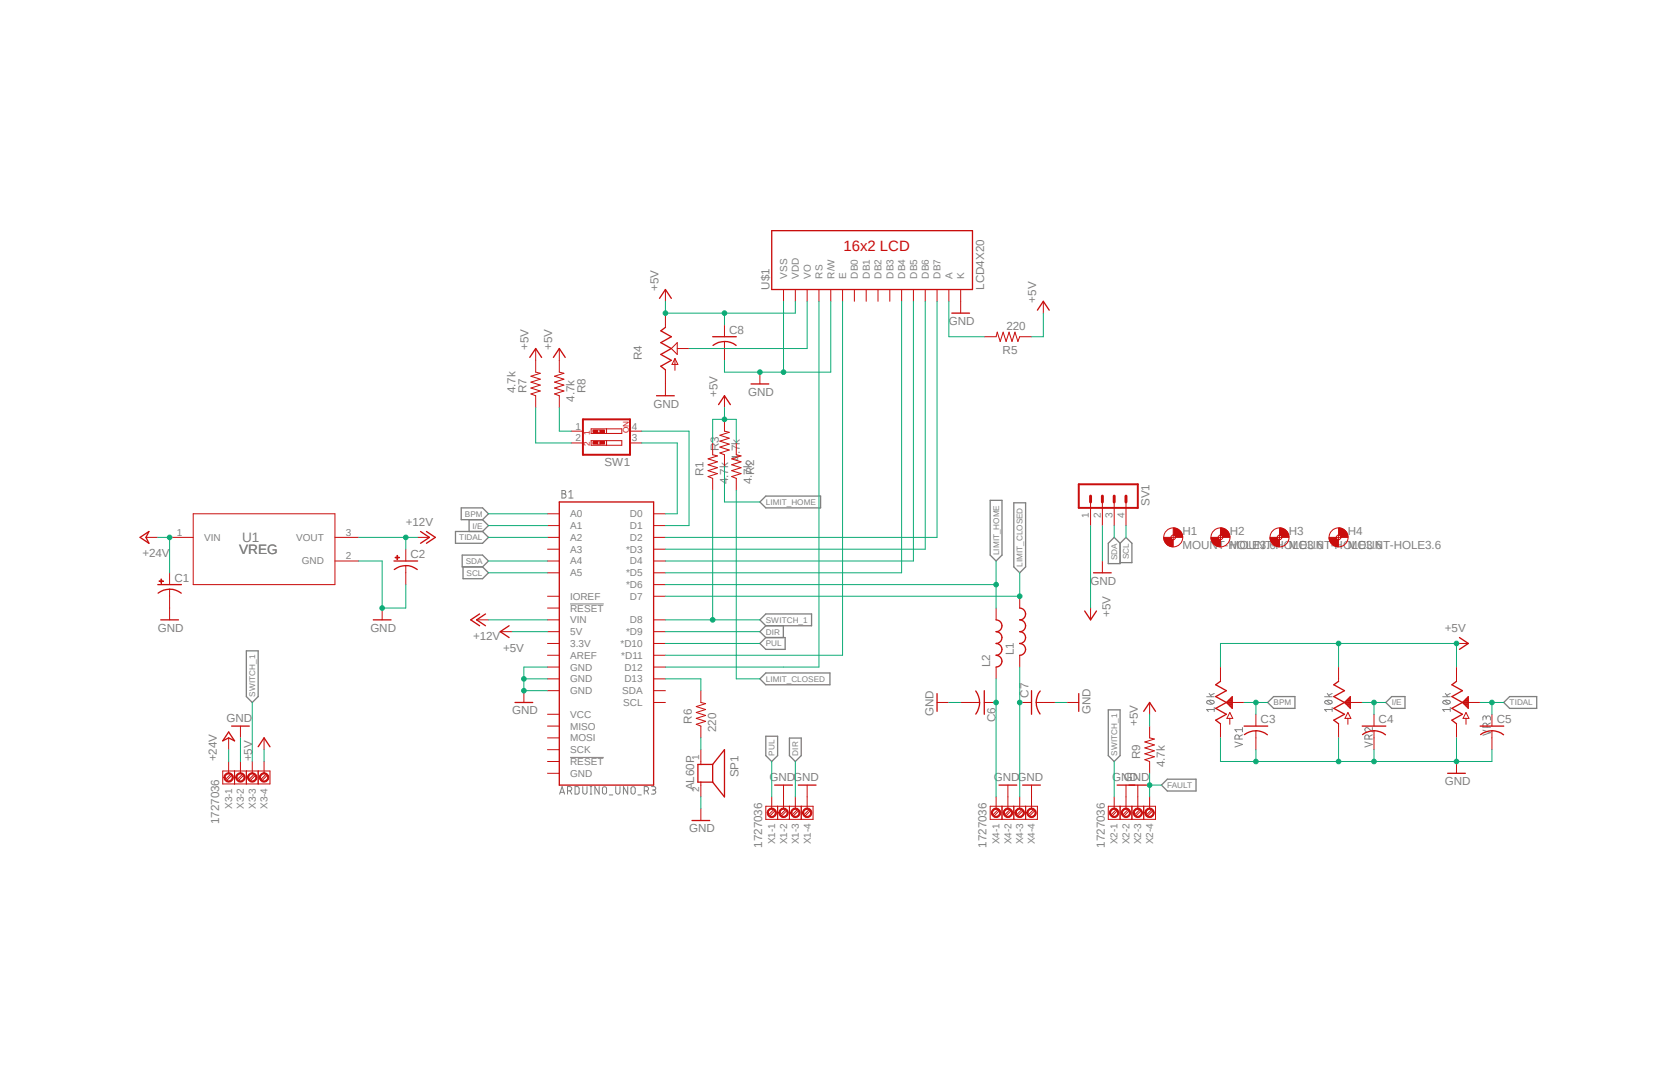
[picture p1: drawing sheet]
<svg xmlns="http://www.w3.org/2000/svg" width="432mm" height="279mm" viewBox="0 0 432 279" stroke-linecap="round" stroke-linejoin="round" font-family="sans-serif">
<path d="M34.8 59.4l362.2 160.6M397 59.4l-362.2 160.6" fill="none" stroke="#fff" stroke-width=".26"/>
<g fill="none" stroke="#808080" stroke-width=".26">
<path d="M145 126.7h.6a.42 .42 0 0 1 .4 .4 .42 .42 0 0 1-.4 .4 .55 .55 0 0 1 .5 .6 .55 .55 0 0 1-.5 .5h-.6zM145 127.5h.6M146.8 128.6h1.1M146.8 127.1l.6-.4v1.9M147.2 156h8.6M311.4 179.9h2M312.1 179.1l.6 .8M313.4 179.1l-.9 .4M341.9 179.9h1.9M342.6 179.1l.6 .8M343.8 179.1l-.9 .4M372.4 179.9h1.9"/>
<path d="M373 179.1l.7 .8M374.3 179.1l-.9 .4M147.2 195.6h8.6M311.5 181.1l.9-.3a.67 .67 0 0 1 .9 .8l-.9 .3a.72 .72 0 0 1-.9-.8zM311.9 180.9l1 .9M313.4 183.2h-2l.5 .5M313.4 182.7v1M318.7 191.6l2 .6-2 .7M319.8 190.8v-.5a.55 .55 0 0 0-.5-.5 .55 .55 0 0 0-.6 .5v.5h2M320.7 189.7l-.9 .5M320.7 188.4h-2l.5 .6M320.7 187.9v1.1"/>
<path d="M342 181.1l.9-.3a.68 .68 0 0 1 .9 .8l-.6 .2h-.7l-.5-.2zM342.3 180.9l1.1 .9M343.8 183.2h-1.9l.4 .5M343.8 182.7v1M352.3 191.6l1.9 .6-1.9 .7M353.4 190.8v-.5a.55 .55 0 0 0-.6-.5 .55 .55 0 0 0-.5 .5v.5h1.9M354.2 187.9v1.1l-1.1-1a.54 .54 0 0 0-.8 .2 .54 .54 0 0 0 .4 .8M354.2 189.7l-.8 .5M372.4 181.1l.9-.3a.68 .68 0 0 1 1 .8l-.6 .2h-.7l-.6-.2zM372.8 180.9l1.1 .9M374.3 183.2h-1.9l.4 .5M374.3 182.7v1"/>
<path d="M382.7 188.6l2 .6-2 .7M383.6 185.7v-.4a.43 .43 0 0 0-.4-.5 .43 .43 0 0 0-.5 .5v.6M383.6 185.4a.55 .55 0 0 1 .5-.5 .55 .55 0 0 1 .6 .5v.5M383.8 187.8v-.6a.55 .55 0 0 0-.5-.5 .55 .55 0 0 0-.6 .5v.6h2M384.7 186.7l-.9 .5M144.4 205.1l.7-2 .6 2M144.6 204.6h1M146.5 204.2h.5a.55 .55 0 0 0 .6-.5 .55 .55 0 0 0-.6-.6h-.5v2M147.2 204.2l.4 .9M148.4 203.1l1 .2 .1 1.2a.46 .46 0 0 1-.5 .6h-.6zM150.4 203.1v1.4a.55 .55 0 0 0 .6 .6 .55 .55 0 0 0 .5-.6v-1.4M152.3 203.1h.4"/>
<path d="M152.3 205.1h.4M152.5 203.1v2M154.6 203.1v2l-1.1-2v2M155.7 203.2h.2a.52 .52 0 0 1 .6 .5v1.1a.53 .53 0 0 1-.6 .3 .53 .53 0 0 1-.4-.6v-1.1zM157.3 205.3h.9M158.9 203.1v1.4a.55 .55 0 0 0 .6 .6 .55 .55 0 0 0 .5-.6v-1.4M162 203.1v2l-1.1-2v2M162.9 203.4l.4-.2a.53 .53 0 0 1 .7 .5v.8a.55 .55 0 0 1-.6 .6 .55 .55 0 0 1-.5-.6zM164.6 205.3h.9M166.3 204.2h.5a.55 .55 0 0 0 .6-.5 .55 .55 0 0 0-.6-.6h-.5v2M167 204.2l.4 .9M168.1 203.1h.7l.4 .2v.5l-.8 .2"/>
<path d="M168.7 204h.3a.53 .53 0 0 1 .2 .7 .53 .53 0 0 1-.5 .4h-.6"/>
</g>
<g fill="none" stroke="#808080" stroke-width=".34">
<path d="M117.6 137.2h6.9l1.6 1.6-1.6 1.5h-6.9zM119 131.1h5.5l1.6 1.6-1.6 1.5h-5.5zM121.1 134.2v3M124.5 134.2l1.6 1.5-1.6 1.5M197.7 128.1h14.1v3h-14.1l-1.6-1.5zM255.6 129.2h3v14.1l-1.5 1.6-1.5-1.6zM261.7 129.8h3v16.6l-1.5 1.5-1.5-1.5zM119.3 143.3h5.2l1.6 1.6-1.6 1.5h-5.2zM119.5 146.4v3h5l1.6-1.5-1.6-1.5M197.7 158.5h11.8v3.1h-11.8l-1.6-1.5zM286 140.3l1.6-1.5 1.5 1.5v5.2h-3.1zM289.1 140.3l1.5-1.5 1.5 1.5v5h-3"/>
<path d="M63.6 168.1h3v11.8l-1.5 1.5-1.5-1.5zM197.7 161.6l-1.6 1.5 1.6 1.5M197.7 164.6h4.9v3.1h-4.9l-1.6-1.5zM197.7 173.8h16.5v3h-16.5l-1.6-1.5zM202.2 161.6v3M197.7 190.1h3v5l-1.5 1.5-1.5-1.5zM203.8 190.6h3v4.5l-1.5 1.5-1.5-1.5zM286 183.3h3.1v11.8l-1.5 1.5-1.6-1.5zM327.2 181.4l1.5-1.5h5.5v3h-5.5zM357.7 181.4l1.5-1.5h3.4v3h-3.4zM388.1 181.4l1.5-1.5h7v3h-7zM299.8 202.7l1.5-1.5h7.4v3.1h-7.4z"/>
</g>
<path d="M144.4 129.6h24.3v73.1h-24.3z" fill="none" stroke="#c90d0c" stroke-width=".34"/>
<g fill="none" stroke="#c90d0c" stroke-width=".26">
<path d="M141.3 132.7h3.1M141.3 135.7h3.1M141.3 138.8h3.1M168.7 132.7h3M168.7 135.7h3M168.7 138.8h3M141.3 141.8h3.1M141.3 144.9h3.1M141.3 147.9h3.1M141.3 154h3.1M141.3 157h3.1M168.7 141.8h3"/>
<path d="M168.7 144.9h3M168.7 147.9h3M168.7 151h3M168.7 154h3M141.3 160.1h3.1M141.3 163.1h3.1M141.3 166.2h3.1M141.3 169.2h3.1M141.3 172.3h3.1M141.3 175.3h3.1M141.3 178.4h3.1M168.7 160.1h3"/>
<path d="M168.7 163.1h3M168.7 166.2h3M168.7 169.2h3M168.7 172.3h3M168.7 175.3h3M168.7 178.4h3M141.3 184.4h3.1M141.3 187.5h3.1M141.3 190.5h3.1M141.3 193.6h3.1M141.3 196.6h3.1M141.3 199.7h3.1"/>
<path d="M168.7 181.4h3M197.7 208.2h3v3.4h-3zM199.6 209.1l-1.2 1.3M199.9 209.4l-1.1 1.3"/>
</g>
<path d="M198.3 209a1.21 1.21 0 0 1 1.9 .3 1.21 1.21 0 0 1-.7 1.7 1.21 1.21 0 0 1-1.5-1.1h.3a.91 .91 0 0 1 1.3-.8 .91 .91 0 0 1 .2 1.5 .91 .91 0 0 1-1.5-.4v-.3h-.3z" fill-rule="evenodd" fill="#c90d0c"/>
<path d="M198.3 209a1.21 1.21 0 0 1 1.9 .3 1.21 1.21 0 0 1-.7 1.7 1.21 1.21 0 0 1-1.5-1.1h.3a.91 .91 0 0 1 1.3-.8 .91 .91 0 0 1 .2 1.5 .91 .91 0 0 1-1.5-.4v-.3h-.3zM199.2 205.8v3M200.7 208.2h3.1v3.4h-3.1zM202.7 209.1l-1.2 1.3M203 209.4l-1.2 1.3" fill="none" stroke="#c90d0c" stroke-width=".26"/>
<path d="M201.4 209a1.22 1.22 0 0 1 1.9 .3 1.22 1.22 0 0 1-.8 1.8 1.22 1.22 0 0 1-1.5-1.2h.3a.91 .91 0 0 1 1.4-.8 .91 .91 0 0 1 .1 1.5 .91 .91 0 0 1-1.4-.4l-.1-.3h-.3z" fill-rule="evenodd" fill="#c90d0c"/>
<path d="M201.4 209a1.22 1.22 0 0 1 1.9 .3 1.22 1.22 0 0 1-.8 1.8 1.22 1.22 0 0 1-1.5-1.2h.3a.91 .91 0 0 1 1.4-.8 .91 .91 0 0 1 .1 1.5 .91 .91 0 0 1-1.4-.4l-.1-.3h-.3zM202.2 205.8v3M203.8 208.2h3v3.4h-3zM205.7 209.1l-1.2 1.3M206 209.4l-1.2 1.3" fill="none" stroke="#c90d0c" stroke-width=".26"/>
<path d="M204.4 209a1.22 1.22 0 0 1 1.9 .3 1.22 1.22 0 0 1-.8 1.8 1.22 1.22 0 0 1-1.5-1.2h.4a.91 .91 0 0 1 1.3-.8 .91 .91 0 0 1 .2 1.5 .91 .91 0 0 1-1.5-.4v-.3h-.4z" fill-rule="evenodd" fill="#c90d0c"/>
<path d="M204.4 209a1.22 1.22 0 0 1 1.9 .3 1.22 1.22 0 0 1-.8 1.8 1.22 1.22 0 0 1-1.5-1.2h.4a.91 .91 0 0 1 1.3-.8 .91 .91 0 0 1 .2 1.5 .91 .91 0 0 1-1.5-.4v-.3h-.4zM205.3 205.8v3M206.8 208.2h3v3.4h-3zM208.8 209.1l-1.2 1.3M209.1 209.4l-1.2 1.3" fill="none" stroke="#c90d0c" stroke-width=".26"/>
<path d="M207.5 209a1.22 1.22 0 0 1 1.9 .3 1.22 1.22 0 0 1-.8 1.8 1.22 1.22 0 0 1-1.5-1.2h.3a.91 .91 0 0 1 1.4-.8 .91 .91 0 0 1 .1 1.5 .91 .91 0 0 1-1.4-.4l-.1-.3h-.3z" fill-rule="evenodd" fill="#c90d0c"/>
<path d="M207.5 209a1.22 1.22 0 0 1 1.9 .3 1.22 1.22 0 0 1-.8 1.8 1.22 1.22 0 0 1-1.5-1.2h.3a.91 .91 0 0 1 1.4-.8 .91 .91 0 0 1 .1 1.5 .91 .91 0 0 1-1.4-.4l-.1-.3h-.3zM208.3 205.8v3M286 208.2h3.1v3.4h-3.1zM288 209.1l-1.2 1.3M288.3 209.4l-1.2 1.3" fill="none" stroke="#c90d0c" stroke-width=".26"/>
<path d="M286.7 209a1.2 1.2 0 0 1 1.9 .4 1.2 1.2 0 0 1-.8 1.7 1.2 1.2 0 0 1-1.5-1.2h.3a.91 .91 0 0 1 1.3-.9 .91 .91 0 0 1 .3 1.5 .91 .91 0 0 1-1.5-.3l-.1-.3h-.3z" fill-rule="evenodd" fill="#c90d0c"/>
<path d="M286.7 209a1.2 1.2 0 0 1 1.9 .4 1.2 1.2 0 0 1-.8 1.7 1.2 1.2 0 0 1-1.5-1.2h.3a.91 .91 0 0 1 1.3-.9 .91 .91 0 0 1 .3 1.5 .91 .91 0 0 1-1.5-.3l-.1-.3h-.3zM287.6 205.8v3M289.1 208.2h3v3.4h-3zM291.1 209.1l-1.2 1.3M291.4 209.4l-1.2 1.3" fill="none" stroke="#c90d0c" stroke-width=".26"/>
<path d="M289.8 209a1.2 1.2 0 0 1 1.9 .4 1.2 1.2 0 0 1-.8 1.7 1.2 1.2 0 0 1-1.5-1.2h.3a.91 .91 0 0 1 1.2-.9 .91 .91 0 0 1 .4 1.5 .91 .91 0 0 1-1.5-.3l-.1-.3h-.3z" fill-rule="evenodd" fill="#c90d0c"/>
<path d="M289.8 209a1.2 1.2 0 0 1 1.9 .4 1.2 1.2 0 0 1-.8 1.7 1.2 1.2 0 0 1-1.5-1.2h.3a.91 .91 0 0 1 1.2-.9 .91 .91 0 0 1 .4 1.5 .91 .91 0 0 1-1.5-.3l-.1-.3h-.3zM290.6 205.8v3M292.1 208.2h3.1v3.4h-3.1zM294.1 209.1l-1.2 1.3M294.4 209.4l-1.2 1.3" fill="none" stroke="#c90d0c" stroke-width=".26"/>
<path d="M292.8 209a1.2 1.2 0 0 1 1.9 .4 1.2 1.2 0 0 1-.8 1.7 1.2 1.2 0 0 1-1.5-1.2h.3a.91 .91 0 0 1 1.3-.9 .91 .91 0 0 1 .3 1.5 .91 .91 0 0 1-1.5-.3l-.1-.3h-.3z" fill-rule="evenodd" fill="#c90d0c"/>
<path d="M292.8 209a1.2 1.2 0 0 1 1.9 .4 1.2 1.2 0 0 1-.8 1.7 1.2 1.2 0 0 1-1.5-1.2h.3a.91 .91 0 0 1 1.3-.9 .91 .91 0 0 1 .3 1.5 .91 .91 0 0 1-1.5-.3l-.1-.3h-.3zM293.7 205.8v3M295.2 208.2h3v3.4h-3zM297.2 209.1l-1.2 1.3M297.5 209.4l-1.3 1.3" fill="none" stroke="#c90d0c" stroke-width=".26"/>
<path d="M295.8 209a1.21 1.21 0 0 1 1.9 .3 1.21 1.21 0 0 1-.7 1.7 1.21 1.21 0 0 1-1.5-1.1h.3a.91 .91 0 0 1 1.2-.9 .91 .91 0 0 1 .4 1.5 .91 .91 0 0 1-1.5-.3l-.1-.3h-.3z" fill-rule="evenodd" fill="#c90d0c"/>
<path d="M57.5 199.1h3v3.3h-3zM59.5 200l-1.2 1.2M59.8 200.3l-1.3 1.2M295.8 209a1.21 1.21 0 0 1 1.9 .3 1.21 1.21 0 0 1-.7 1.7 1.21 1.21 0 0 1-1.5-1.1h.3a.91 .91 0 0 1 1.2-.9 .91 .91 0 0 1 .4 1.5 .91 .91 0 0 1-1.5-.3l-.1-.3h-.3zM296.7 205.8v3" fill="none" stroke="#c90d0c" stroke-width=".26"/>
<path d="M58.2 199.9a1.22 1.22 0 0 1 1.9 .3 1.22 1.22 0 0 1-.8 1.8 1.22 1.22 0 0 1-1.5-1.3h.3a.91 .91 0 0 1 1.2-.9 .91 .91 0 0 1 .4 1.5 .91 .91 0 0 1-1.5-.2l-.1-.4h-.3z" fill-rule="evenodd" fill="#c90d0c"/>
<path d="M58.2 199.9a1.22 1.22 0 0 1 1.9 .3 1.22 1.22 0 0 1-.8 1.8 1.22 1.22 0 0 1-1.5-1.3h.3a.91 .91 0 0 1 1.2-.9 .91 .91 0 0 1 .4 1.5 .91 .91 0 0 1-1.5-.2l-.1-.4h-.3zM59 196.6v3.1M60.5 199.1h3.1v3.3h-3.1zM62.5 200l-1.2 1.2M62.8 200.3l-1.2 1.2" fill="none" stroke="#c90d0c" stroke-width=".26"/>
<path d="M61.2 199.9a1.22 1.22 0 0 1 1.9 .3 1.22 1.22 0 0 1-.8 1.8 1.22 1.22 0 0 1-1.5-1.3h.3a.91 .91 0 0 1 1.2-.9 .91 .91 0 0 1 .4 1.5 .91 .91 0 0 1-1.5-.2l-.1-.4h-.3z" fill-rule="evenodd" fill="#c90d0c"/>
<path d="M61.2 199.9a1.22 1.22 0 0 1 1.9 .3 1.22 1.22 0 0 1-.8 1.8 1.22 1.22 0 0 1-1.5-1.3h.3a.91 .91 0 0 1 1.2-.9 .91 .91 0 0 1 .4 1.5 .91 .91 0 0 1-1.5-.2l-.1-.4h-.3zM62.1 196.6v3.1M63.6 199.1h3v3.3h-3zM65.6 200l-1.3 1.2M65.9 200.3l-1.3 1.2" fill="none" stroke="#c90d0c" stroke-width=".26"/>
<path d="M64.3 199.9a1.22 1.22 0 0 1 1.9 .3 1.22 1.22 0 0 1-.8 1.8 1.22 1.22 0 0 1-1.5-1.3h.3a.91 .91 0 0 1 1.2-.9 .91 .91 0 0 1 .4 1.5 .91 .91 0 0 1-1.5-.2l-.1-.4h-.3z" fill-rule="evenodd" fill="#c90d0c"/>
<path d="M64.3 199.9a1.22 1.22 0 0 1 1.9 .3 1.22 1.22 0 0 1-.8 1.8 1.22 1.22 0 0 1-1.5-1.3h.3a.91 .91 0 0 1 1.2-.9 .91 .91 0 0 1 .4 1.5 .91 .91 0 0 1-1.5-.2l-.1-.4h-.3zM65.1 196.6v3.1M66.6 199.1h3.1v3.3h-3.1zM68.6 200l-1.2 1.2M68.9 200.3l-1.2 1.2" fill="none" stroke="#c90d0c" stroke-width=".26"/>
<path d="M67.3 199.9a1.22 1.22 0 0 1 1.9 .3 1.22 1.22 0 0 1-.8 1.8 1.22 1.22 0 0 1-1.5-1.3h.3a.91 .91 0 0 1 1.2-.9 .91 .91 0 0 1 .4 1.5 .91 .91 0 0 1-1.5-.2l-.1-.4h-.3z" fill-rule="evenodd" fill="#c90d0c"/>
<g fill="none" stroke="#c90d0c" stroke-width=".26">
<path d="M37.7 138.8h3M43.8 138.8h6.1M49.9 132.7h36.5v18.3h-36.5zM86.4 138.8h6.1M86.4 144.9h6.1M98.6 157v3.1M315 172.3v3.6M318 180h.1M345.5 172.3v3.6M348.4 180h.1M375.9 172.3v3.6M378.9 180h.1"/>
<path d="M379 179.9v3l-1.6-1.5zM59 190.5v3.1M62.1 187.5v3M67.3 199.9a1.22 1.22 0 0 1 1.9 .3 1.22 1.22 0 0 1-.8 1.8 1.22 1.22 0 0 1-1.5-1.3h.3a.91 .91 0 0 1 1.2-.9 .91 .91 0 0 1 .4 1.5 .91 .91 0 0 1-1.5-.2l-.1-.4h-.3zM68.2 196.6v3.1M315 186.9v3.6M316.5 181.4h4.6M316.5 181.4l1.6-1.5v3zM316.7 181.6h1.4M316.7 181.2h1.4M316.9 181.1h1.2M316.9 181.8h1.2"/>
<path d="M317 180.9h1.1M317.1 181.9h1M317.2 180.7h.9M317.2 182.1h.9M317.4 184l.8 1.5h-1.5zM317.4 185.5v1.5M317.4 182.3h.7M317.4 180.5h.7M317.6 180.3h.5M317.6 182.5h.5M317.8 180.2h.3M317.8 182.7h.3"/>
<path d="M318 182.9h.1M345.5 186.9v3.6M347 181.4h4.6M347 181.4l1.5-1.5v3zM347.2 181.6h1.3M347.2 181.2h1.3M347.3 181.8h1.2M347.3 181.1h1.2M347.5 180.9h1M347.6 181.9h.9M347.7 180.7h.8M347.7 182.1h.8"/>
<path d="M347.9 184l.8 1.5h-1.6zM347.9 182.3h.6M347.9 180.5h.6M347.9 185.5v1.5M348.1 182.5h.4M348.1 180.3h.4M348.2 180.2h.3M348.3 182.7h.2M348.4 182.9h.1M375.9 186.9v3.6M377.5 181.4h4.5M377.6 181.2h1.4"/>
<path d="M377.7 181.6h1.3M377.8 181.8h1.2M377.8 181.1h1.2M378 180.9h1M378 181.9h1M378.2 180.7h.8M378.2 182.1h.8M378.3 180.5h.7M378.4 184l.7 1.5h-1.5zM378.4 182.3h.6M378.4 185.5v1.5M378.5 182.5h.5"/>
<path d="M378.5 180.3h.5M378.7 180.2h.3M378.8 182.7h.2M378.9 182.9h.1M202.2 202.7v3.1M208.3 202.7v3.1M290.6 202.7v3.1"/>
</g>
<path d="M36.2 138.8l2.2-1.6-.7 1.6 .7 1.5zM96.4 160.1h4.5M315 175.9l-1.2 .9 2.7 1.6-2.7 1.5 2.7 1.5-2.7 1.5 2.7 1.5-2.7 1.6 1.2 .9M345.5 175.9l-1.2 .9 2.7 1.6-2.7 1.5 2.7 1.5-2.7 1.5 2.7 1.5-2.7 1.6 1.2 .9M375.9 175.9l-1.2 .9 2.7 1.6-2.7 1.5 2.7 1.5-2.7 1.5 2.7 1.5-2.7 1.6 1.2 .9M59 189l1.5 2.3-1.5-.8-1.5 .8zM59.8 187.5h4.5M199.9 202.7h4.6M206 202.7h4.6M288.3 202.7h4.6" fill="none" stroke="#c90d0c" stroke-width=".34"/>
<path d="M302.8 136.3a2.39 2.39 0 0 1 2.4 2.5h-1.8a.58 .58 0 0 0-.6-.7z" fill-rule="evenodd" fill="#c90d0c"/>
<path d="M302.8 136.3a2.39 2.39 0 0 1 2.4 2.5h-1.8a.58 .58 0 0 0-.6-.7z" fill="none" stroke="#c90d0c" stroke-width=".26"/>
<path d="M300.4 138.8h1.8l.2 .4 .4 .2v1.8a2.39 2.39 0 0 1-2.4-2.4z" fill-rule="evenodd" fill="#c90d0c"/>
<g fill="none" stroke="#c90d0c" stroke-width=".26">
<path d="M300.4 138.8h1.8l.2 .4 .4 .2v1.8a2.39 2.39 0 0 1-2.4-2.4zM302.2 138.8h1.2M302.8 138.1v1.3"/>
<circle cx="302.8" cy="138.8" r=".6"/>
<circle cx="302.8" cy="138.8" r="2.46"/>
</g>
<path d="M315 136.3a2.39 2.39 0 0 1 2.4 2.5h-1.8a.58 .58 0 0 0-.6-.7z" fill-rule="evenodd" fill="#c90d0c"/>
<path d="M315 136.3a2.39 2.39 0 0 1 2.4 2.5h-1.8a.58 .58 0 0 0-.6-.7z" fill="none" stroke="#c90d0c" stroke-width=".26"/>
<path d="M312.5 138.8h1.9l.2 .4 .4 .2v1.8a2.39 2.39 0 0 1-2.5-2.4z" fill-rule="evenodd" fill="#c90d0c"/>
<g fill="none" stroke="#c90d0c" stroke-width=".26">
<path d="M312.5 138.8h1.9l.2 .4 .4 .2v1.8a2.39 2.39 0 0 1-2.5-2.4zM314.4 138.8h1.2M315 138.1v1.3"/>
<circle cx="315" cy="138.8" r=".6"/>
<circle cx="315" cy="138.8" r="2.46"/>
</g>
<path d="M330.2 136.3a2.39 2.39 0 0 1 2.5 2.5h-1.9a.58 .58 0 0 0-.6-.7z" fill-rule="evenodd" fill="#c90d0c"/>
<path d="M330.2 136.3a2.39 2.39 0 0 1 2.5 2.5h-1.9a.58 .58 0 0 0-.6-.7z" fill="none" stroke="#c90d0c" stroke-width=".26"/>
<path d="M327.8 138.8h1.8l.2 .4 .4 .2v1.8a2.39 2.39 0 0 1-2.4-2.4z" fill-rule="evenodd" fill="#c90d0c"/>
<g fill="none" stroke="#c90d0c" stroke-width=".26">
<path d="M327.8 138.8h1.8l.2 .4 .4 .2v1.8a2.39 2.39 0 0 1-2.4-2.4zM329.6 138.8h1.2M330.2 138.1v1.3"/>
<circle cx="330.2" cy="138.8" r=".6"/>
<circle cx="330.2" cy="138.8" r="2.46"/>
</g>
<path d="M345.5 136.3a2.39 2.39 0 0 1 2.4 2.5h-1.8a.58 .58 0 0 0-.6-.7z" fill-rule="evenodd" fill="#c90d0c"/>
<path d="M345.5 136.3a2.39 2.39 0 0 1 2.4 2.5h-1.8a.58 .58 0 0 0-.6-.7z" fill="none" stroke="#c90d0c" stroke-width=".26"/>
<path d="M343 138.8h1.8a.58 .58 0 0 0 .7 .6v1.8a2.39 2.39 0 0 1-2.5-2.4z" fill-rule="evenodd" fill="#c90d0c"/>
<g fill="none" stroke="#c90d0c" stroke-width=".26">
<path d="M281.5 129.6v6.1M284.5 129.6v6.1M287.6 129.6v6.1M290.6 129.6v6.1M343 138.8h1.8a.58 .58 0 0 0 .7 .6v1.8a2.39 2.39 0 0 1-2.5-2.4zM344.8 138.8h1.3M345.5 138.1v1.3M281.5 157v3.1M284.5 144.9v3M129.1 163.1h3.1M135.2 178.4v3M375.9 166.2h3.1"/>
<path d="M375.9 196.6v3.1M255.6 208.2h3v3.4h-3zM257.6 209.1l-1.3 1.3M257.9 209.4l-1.3 1.3"/>
<circle cx="345.5" cy="138.8" r=".6"/>
<circle cx="345.5" cy="138.8" r="2.46"/>
</g>
<path d="M280 157.8l1.5 2.3 1.5-2.3M282.2 147.9h4.6M131.4 161.6l-2.3 1.5 2.3 1.5M376.7 164.6l2.3 1.6-2.3 1.5M132.9 181.4h4.6M373.6 199.7h4.6" fill="none" stroke="#c90d0c" stroke-width=".34"/>
<path d="M278.4 125.1h15.3v6h-15.3z" fill="none" stroke="#c90d0c" stroke-width=".51"/>
<path d="M281.5 128.1v1.5M284.5 128.1v1.5M287.6 128.1v1.5M290.6 128.1v1.5" fill="none" stroke="#c90d0c" stroke-width=".76"/>
<path d="M256.2 209a1.22 1.22 0 0 1 2 .3 1.22 1.22 0 0 1-.8 1.8 1.22 1.22 0 0 1-1.5-1.2h.3a.91 .91 0 0 1 1.2-.9 .91 .91 0 0 1 .3 1.5 .91 .91 0 0 1-1.5-.3v-.3h-.3z" fill-rule="evenodd" fill="#c90d0c"/>
<path d="M256.2 209a1.22 1.22 0 0 1 2 .3 1.22 1.22 0 0 1-.8 1.8 1.22 1.22 0 0 1-1.5-1.2h.3a.91 .91 0 0 1 1.2-.9 .91 .91 0 0 1 .3 1.5 .91 .91 0 0 1-1.5-.3v-.3h-.3zM257.1 205.8v3M258.6 208.2h3.1v3.4h-3.1zM260.6 209.1l-1.2 1.3M260.9 209.4l-1.2 1.3" fill="none" stroke="#c90d0c" stroke-width=".26"/>
<path d="M259.3 209a1.22 1.22 0 0 1 1.9 .3 1.22 1.22 0 0 1-.8 1.8 1.22 1.22 0 0 1-1.5-1.2h.3a.91 .91 0 0 1 1.2-.9 .91 .91 0 0 1 .4 1.5 .91 .91 0 0 1-1.5-.3l-.1-.3h-.3z" fill-rule="evenodd" fill="#c90d0c"/>
<path d="M259.3 209a1.22 1.22 0 0 1 1.9 .3 1.22 1.22 0 0 1-.8 1.8 1.22 1.22 0 0 1-1.5-1.2h.3a.91 .91 0 0 1 1.2-.9 .91 .91 0 0 1 .4 1.5 .91 .91 0 0 1-1.5-.3l-.1-.3h-.3zM260.1 205.8v3M261.7 208.2h3v3.4h-3zM263.7 209.1l-1.3 1.3M263.9 209.4l-1.2 1.3" fill="none" stroke="#c90d0c" stroke-width=".26"/>
<path d="M262.3 209a1.22 1.22 0 0 1 2 .3 1.22 1.22 0 0 1-.8 1.8 1.22 1.22 0 0 1-1.5-1.2h.3a.91 .91 0 0 1 1.2-.9 .91 .91 0 0 1 .3 1.5 .91 .91 0 0 1-1.5-.3v-.3h-.3z" fill-rule="evenodd" fill="#c90d0c"/>
<path d="M262.3 209a1.22 1.22 0 0 1 2 .3 1.22 1.22 0 0 1-.8 1.8 1.22 1.22 0 0 1-1.5-1.2h.3a.91 .91 0 0 1 1.2-.9 .91 .91 0 0 1 .3 1.5 .91 .91 0 0 1-1.5-.3v-.3h-.3zM263.2 205.8v3M264.7 208.2h3.1v3.4h-3.1zM266.7 209.1l-1.2 1.3M267 209.4l-1.2 1.3" fill="none" stroke="#c90d0c" stroke-width=".26"/>
<path d="M265.4 209a1.22 1.22 0 0 1 1.9 .3 1.22 1.22 0 0 1-.8 1.8 1.22 1.22 0 0 1-1.5-1.2h.3a.91 .91 0 0 1 1.2-.9 .91 .91 0 0 1 .4 1.5 .91 .91 0 0 1-1.5-.3l-.1-.3h-.3z" fill-rule="evenodd" fill="#c90d0c"/>
<path d="M43.8 152.1v1.9M260.1 202.7v3.1M265.4 209a1.22 1.22 0 0 1 1.9 .3 1.22 1.22 0 0 1-.8 1.8 1.22 1.22 0 0 1-1.5-1.2h.3a.91 .91 0 0 1 1.2-.9 .91 .91 0 0 1 .4 1.5 .91 .91 0 0 1-1.5-.3l-.1-.3h-.3zM266.2 202.7v6.1" fill="none" stroke="#c90d0c" stroke-width=".26"/>
<path d="M40.7 151h6.1M40.8 153.2a4.9 4.9 0 0 1 6 0M257.9 202.7h4.5M263.9 202.7h4.6" fill="none" stroke="#c90d0c" stroke-width=".34"/>
<path d="M41.1 150h1.1v.2h-1.1z" fill-rule="evenodd" fill="#c90d0c"/>
<path d="M41.1 150h1.1v.2h-1.1z" fill="none" stroke="#c90d0c" stroke-width=".26"/>
<path d="M41.5 149.5h.2v1.1h-.2z" fill-rule="evenodd" fill="#c90d0c"/>
<path d="M41.5 149.5h.2v1.1h-.2zM43.8 147.9v3.1M43.8 154v3M104.7 146v1.9" fill="none" stroke="#c90d0c" stroke-width=".26"/>
<path d="M101.7 144.9h6.1M101.8 147.1a4.8 4.8 0 0 1 5.9 0" fill="none" stroke="#c90d0c" stroke-width=".34"/>
<path d="M102 143.9h1.1v.2h-1.1z" fill-rule="evenodd" fill="#c90d0c"/>
<path d="M102 143.9h1.1v.2h-1.1z" fill="none" stroke="#c90d0c" stroke-width=".26"/>
<path d="M102.4 143.4h.2v1.1h-.2z" fill-rule="evenodd" fill="#c90d0c"/>
<g fill="none" stroke="#c90d0c" stroke-width=".26">
<path d="M171.7 74.8v3M202.2 74.8v3M205.3 74.8v3M208.3 74.8v3M211.4 74.8v3M214.4 74.8v3M217.5 74.8v3M220.5 74.8v3M223.6 74.8v3M226.6 74.8v3M229.7 74.8v3M232.7 74.8v3"/>
<path d="M235.8 74.8v3M238.8 74.8v3M241.9 74.8v3M244.9 74.8v3M247.9 74.8v6.1M269.3 77.8v3.1M171.7 80.9v3.6M171.7 95.5v6.7M173.3 90l1.5-1.5v3zM174.2 92.6v3M174.2 92.6l.8 1.5h-1.6zM174.8 90h3"/>
<path d="M187 83.9v3.1M187 88.2v4.8M196.1 96.1v3M254 87h3.1l.3-1.2 .7 2.4 .8-2.4 .8 2.4 .7-2.4 .8 2.4 .8-2.4 .7 2.4 .5-1.2h3M152.6 113.8h7.9v1.2h-7.9zM152.6 110.7h7.9v1.2h-7.9zM154.3 114.7h.6M154.3 114.1h.6M154.3 111.6h.6M154.3 111h.6M156.5 110.7v1.2M156.5 113.8v1.2"/>
<path d="M183.9 114.4v3l1.3 .3-2.4 .8 2.4 .8-2.4 .7 2.4 .8-2.4 .7 2.4 .8-2.4 .8 1.1 .4v3.1M187 108.3v3l1.2 .3-2.4 .8 2.4 .8-2.4 .7 2.4 .8-2.4 .7 2.4 .8-2.4 .8 1.2 .4v3.1M187 102.2v3M190 114.4v3l1.3 .3-2.5 .8 2.5 .8-2.5 .7 2.5 .8-2.5 .7 2.5 .8-2.5 .8 1.2 .4v3.1M43.8 157v3.1M102.4 143.4h.2v1.1h-.2zM104.7 141.8v3.1M104.7 147.9v3.1M257.1 157v3.1M263.2 154v3M180.9 178.4v3l1.2 .3-2.4 .8 2.4 .7-2.4 .8 2.4 .7-2.4 .8 2.4 .8-2.4 .7 1.2 .5v3M257.1 172.3v3"/>
<path d="M263.2 169.2v3.1M180.9 193.6v3.8M241.9 181.4h3M247.9 181.4h4.9M254 181.4h3.1M263.2 181.4h3M267.5 181.4h4.8M275.4 181.4h3M324.1 184.4v3.1M324.1 188.7v4.9M354.6 184.4v3.1M354.6 188.7v4.9"/>
<path d="M385.1 184.4v3.1M385.1 188.7v4.9M180.9 202v3.8M180.9 208.8v3.1"/>
</g>
<g fill="none" stroke="#c90d0c" stroke-width=".34">
<path d="M199.2 59.6h51.8v15.2h-51.8zM170.2 77l1.5-2.2 1.6 2.2M171.7 84.5l-1.1 .9 2.7 1.6-2.7 1.5 2.7 1.5-2.7 1.5 2.7 1.5-2.7 1.6 1.1 .9M183.9 87h6.1M184 89.2a4.9 4.9 0 0 1 6 0M193.8 99.1h4.6M245.7 80.9h4.5M267.8 80.1l1.5-2.3 1.5 2.3M169.5 102.2h4.5M185.5 104.5l1.5-2.3 1.5 2.3M263.2 157a1.52 1.52 0 0 1 1.5 1.5 1.52 1.52 0 0 1-1.5 1.6 1.52 1.52 0 0 1 1.5 1.5 1.52 1.52 0 0 1-1.5 1.5 1.52 1.52 0 0 1 1.5 1.5 1.52 1.52 0 0 1-1.5 1.6 1.52 1.52 0 0 1 1.5 1.5 1.52 1.52 0 0 1-1.5 1.5M41.5 160.1h4.6"/>
<path d="M241.9 179.1v4.6M251.8 178.4a5 5 0 0 1 1 3M254 178.4v6M257.1 160.1a1.52 1.52 0 0 1 1.5 1.5 1.52 1.52 0 0 1-1.5 1.5 1.52 1.52 0 0 1 1.5 1.5 1.52 1.52 0 0 1-1.5 1.6 1.52 1.52 0 0 1 1.5 1.5 1.52 1.52 0 0 1-1.5 1.5 1.52 1.52 0 0 1 1.5 1.5 1.52 1.52 0 0 1-1.5 1.6M266.2 178.4v6M268.5 178.4a5.1 5.1 0 0 0-1.1 3M278.4 179.1v4.6M183.9 197.4h-3.8v4.6h3.8M183.9 197.4v4.6M183.9 197.4l3.1-3.8v12.2l-3.1-3.8M252.9 181.4a5.8 5.8 0 0 1-1.1 3M267.5 181.4a5 5 0 0 0 .9 3"/>
<path d="M321.1 187.5h6.1M324.1 188.7a5.1 5.1 0 0 1 3 1M324.1 188.7a5 5 0 0 0-2.9 1M351.6 187.5h6.1M354.6 188.7a5.1 5.1 0 0 1 3 1M354.6 188.7a5 5 0 0 0-2.9 1M382 187.5h6.1M385.1 188.7a5.1 5.1 0 0 1 3 1M385.1 188.7a5 5 0 0 0-3 1M178.6 211.9h4.6"/>
</g>
<path d="M150.5 108.3h12.1v9.1h-12.1z" fill="none" stroke="#c90d0c" stroke-width=".51"/>
<path d="M154.9 114.1h1.1v.6h-1.1z" fill-rule="evenodd" fill="#c90d0c"/>
<path d="M154.9 114.1h1.1v.6h-1.1z" fill="none" stroke="#c90d0c" stroke-width=".26"/>
<path d="M153 114.1h1.2v.6h-1.2z" fill-rule="evenodd" fill="#c90d0c"/>
<path d="M153 114.1h1.2v.6h-1.2z" fill="none" stroke="#c90d0c" stroke-width=".26"/>
<path d="M154.9 111h1.1v.6h-1.1z" fill-rule="evenodd" fill="#c90d0c"/>
<path d="M154.9 111h1.1v.6h-1.1z" fill="none" stroke="#c90d0c" stroke-width=".26"/>
<path d="M153 111h1.2v.6h-1.2z" fill-rule="evenodd" fill="#c90d0c"/>
<g fill="none" stroke="#c90d0c" stroke-width=".26">
<path d="M138.3 90v6.1l1.1 .3-2.4 .8 2.4 .7-2.4 .8 2.4 .7-2.4 .8 2.4 .8-2.4 .7 1.3 .5v3M144.4 90v6.1l1.1 .3-2.4 .8 2.4 .7-2.4 .8 2.4 .7-2.4 .8 2.4 .8-2.4 .7 1.3 .5v3M147.4 114.4h3.1M147.4 111.3h3.1M153 111h1.2v.6h-1.2zM162.6 114.4h3.1M162.6 111.3h3.1M107.8 138.8h3M123 160.1h3.1M68.2 190.5v3.1M296.7 187.5v3l1.2 .3-2.4 .8 2.4 .8-2.4 .7 2.4 .8-2.4 .7 2.4 .8-2.4 .8 1.2 .4v3.1M296.7 181.4v3"/>
<path d="M293.7 202.7v3.1"/>
</g>
<path d="M136.7 92.3l1.6-2.3 1.5 2.3M142.8 92.3l1.6-2.3 1.5 2.3M108.5 137.2l2.3 1.6-2.3 1.5M110.1 137.2l2.3 1.6-2.3 1.5M123.8 158.5l-2.3 1.6 2.3 1.5M125.3 158.5l-2.3 1.6 2.3 1.5M66.6 192.8l1.6-2.3 1.5 2.3M295.2 183.7l1.5-2.3 1.5 2.3M291.4 202.7h4.6" fill="none" stroke="#c90d0c" stroke-width=".34"/>
<path d="M40.7 138.8h3.1v9.1M59 193.6v3" fill="none" stroke="#0dab76" stroke-width=".26"/>
<circle cx="43.8" cy="138.8" r=".6" fill="#0dab76"/>
<g fill="none" stroke="#0dab76" stroke-width=".26">
<path d="M315 172.3v-6.1h60.9v6.1M345.5 166.2v6.1"/>
<circle cx="43.8" cy="138.8" r=".6"/>
</g>
<circle cx="345.5" cy="166.2" r=".6" fill="#0dab76"/>
<circle cx="345.5" cy="166.2" r=".6" fill="none" stroke="#0dab76" stroke-width=".26"/>
<circle cx="375.9" cy="166.2" r=".6" fill="#0dab76"/>
<g fill="none" stroke="#0dab76" stroke-width=".26">
<path d="M183.9 114.4v-6.1h6.1v6.1M281.5 135.7v21.3"/>
<circle cx="375.9" cy="166.2" r=".6"/>
</g>
<circle cx="187" cy="108.3" r=".6" fill="#0dab76"/>
<g fill="none" stroke="#0dab76" stroke-width=".26">
<path d="M171.7 77.8v3.1h15.3M205.3 77.8v3.1M187 105.2v3.1"/>
<circle cx="187" cy="108.3" r=".6"/>
</g>
<circle cx="171.7" cy="80.9" r=".6" fill="#0dab76"/>
<g fill="none" stroke="#0dab76" stroke-width=".26">
<path d="M205.3 80.9h-18.3v3"/>
<circle cx="171.7" cy="80.9" r=".6"/>
</g>
<circle cx="187" cy="80.9" r=".6" fill="#0dab76"/>
<g fill="none" stroke="#0dab76" stroke-width=".26">
<path d="M269.3 80.9v6.1h-3.1M92.5 144.9h6.1v12.1h6.1v-6M132.2 163.1h9.1M68.2 193.6v3M296.7 184.4v3.1"/>
<circle cx="187" cy="80.9" r=".6"/>
</g>
<circle cx="98.6" cy="157" r=".6" fill="#0dab76"/>
<g fill="none" stroke="#0dab76" stroke-width=".26">
<path d="M62.1 190.5v6.1M315 190.5v6.1h60.9v-6.1M345.5 190.5v6.1"/>
<circle cx="98.6" cy="157" r=".6"/>
</g>
<circle cx="345.5" cy="196.6" r=".6" fill="#0dab76"/>
<circle cx="345.5" cy="196.6" r=".6" fill="none" stroke="#0dab76" stroke-width=".26"/>
<circle cx="375.9" cy="196.6" r=".6" fill="#0dab76"/>
<g fill="none" stroke="#0dab76" stroke-width=".26">
<path d="M324.1 193.6v3"/>
<circle cx="375.9" cy="196.6" r=".6"/>
</g>
<circle cx="324.1" cy="196.6" r=".6" fill="#0dab76"/>
<g fill="none" stroke="#0dab76" stroke-width=".26">
<path d="M354.6 193.6v3"/>
<circle cx="324.1" cy="196.6" r=".6"/>
</g>
<circle cx="354.6" cy="196.6" r=".6" fill="#0dab76"/>
<g fill="none" stroke="#0dab76" stroke-width=".26">
<path d="M135.2 175.3h6.1M141.3 172.3h-6.1v6.1h6.1M385.1 193.6v3h-9.2"/>
<circle cx="354.6" cy="196.6" r=".6"/>
</g>
<circle cx="135.2" cy="175.3" r=".6" fill="#0dab76"/>
<circle cx="135.2" cy="175.3" r=".6" fill="none" stroke="#0dab76" stroke-width=".26"/>
<circle cx="135.2" cy="178.3" r=".6" fill="#0dab76"/>
<g fill="none" stroke="#0dab76" stroke-width=".26">
<path d="M202.2 77.8v18.3M214.4 77.8v18.3h-18.3M284.5 135.7v9.2M244.9 181.4h3M272.3 181.4h3.1"/>
<circle cx="135.2" cy="178.3" r=".6"/>
</g>
<circle cx="202.2" cy="96.1" r=".6" fill="#0dab76"/>
<g fill="none" stroke="#0dab76" stroke-width=".26">
<path d="M187 93v3.1h9.1"/>
<circle cx="202.2" cy="96.1" r=".6"/>
</g>
<circle cx="196.1" cy="96.1" r=".6" fill="#0dab76"/>
<g fill="none" stroke="#0dab76" stroke-width=".26">
<path d="M183.9 126.6v33.5M171.7 163.1h24.4M171.7 160.1h24.4M205.3 196.6v9.2M180.9 205.8v3"/>
<circle cx="196.1" cy="96.1" r=".6"/>
</g>
<circle cx="183.9" cy="160.1" r=".6" fill="#0dab76"/>
<g fill="none" stroke="#0dab76" stroke-width=".26">
<path d="M187 120.5v9.1h9.1M171.7 151h85.4M257.1 144.9v12.1M65.1 181.4v15.2M287.6 196.6v9.2"/>
<circle cx="183.9" cy="160.1" r=".6"/>
</g>
<circle cx="257.1" cy="151" r=".6" fill="#0dab76"/>
<g fill="none" stroke="#0dab76" stroke-width=".26">
<path d="M190 126.6v48.7h6.1M263.2 147.9v6.1h-91.5"/>
<circle cx="257.1" cy="151" r=".6"/>
</g>
<circle cx="263.2" cy="154" r=".6" fill="#0dab76"/>
<g fill="none" stroke="#0dab76" stroke-width=".26">
<path d="M126.1 132.7h15.2M321.1 181.4h6.1M324.1 181.4v3"/>
<circle cx="263.2" cy="154" r=".6"/>
</g>
<circle cx="324.1" cy="181.4" r=".6" fill="#0dab76"/>
<g fill="none" stroke="#0dab76" stroke-width=".26">
<path d="M126.1 135.7h15.2M351.6 181.4h6.1M354.6 181.4v3"/>
<circle cx="324.1" cy="181.4" r=".6"/>
</g>
<circle cx="354.6" cy="181.4" r=".6" fill="#0dab76"/>
<g fill="none" stroke="#0dab76" stroke-width=".26">
<path d="M126.1 138.8h15.2M382 181.4h6.1M385.1 181.4v3"/>
<circle cx="354.6" cy="181.4" r=".6"/>
</g>
<circle cx="385.1" cy="181.4" r=".6" fill="#0dab76"/>
<g fill="none" stroke="#0dab76" stroke-width=".26">
<path d="M287.6 135.7v3.1M290.6 135.7v3.1M126.1 144.9h15.2M126.1 147.9h15.2M171.7 166.2h24.4M263.2 172.3v33.5M199.2 196.6v9.2"/>
<circle cx="385.1" cy="181.4" r=".6"/>
</g>
<circle cx="263.2" cy="181.4" r=".6" fill="#0dab76"/>
<g fill="none" stroke="#0dab76" stroke-width=".26">
<path d="M257.1 175.3v30.5"/>
<circle cx="263.2" cy="181.4" r=".6"/>
</g>
<circle cx="257.1" cy="181.4" r=".6" fill="#0dab76"/>
<g fill="none" stroke="#0dab76" stroke-width=".26">
<path d="M208.3 77.8v12.2h-30.5M211.4 77.8v94.5h-39.7M217.5 77.8v91.4h-45.8M232.7 77.8v70.1h-61M235.8 77.8v67.1h-64.1M238.8 77.8v64h-67.1M241.9 77.8v61h-70.2M244.9 77.8v9.2h9.1M138.3 105.2v9.2h9.1M144.4 105.2v6.1h3M165.7 114.4h9.1v18.3h-3.1M165.7 111.3h12.1v24.4h-6.1"/>
<path d="M171.7 175.3h9.2v3.1M180.9 190.5v3.1M296.7 199.7v6.1M296.7 202.7h3.1"/>
<circle cx="257.1" cy="181.4" r=".6"/>
</g>
<circle cx="296.7" cy="202.7" r=".6" fill="#0dab76"/>
<g fill="none" stroke="#0dab76" stroke-width=".26">
<path d="M92.5 138.8h15.3M104.7 138.8v3"/>
<circle cx="296.7" cy="202.7" r=".6"/>
</g>
<circle cx="104.7" cy="138.8" r=".6" fill="#0dab76"/>
<g fill="none" stroke="#0dab76" stroke-width=".26">
<path d="M126.1 160.1h15.2"/>
<circle cx="104.7" cy="138.8" r=".6"/>
</g>
<text font-size="3.9" fill="#c90d0c" x="217.7" y="64.7">16x2 LCD</text>
<g font-size="3.5" fill="#808080">
<text x="61.7" y="143">VREG</text>
<text x="62.5" y="140">U1</text>
</g>
<g font-size="3" fill="#808080">
<text x="169.9" y="75.1" transform="rotate(-90 169.9 75.1)">+5V</text>
<text x="198.6" y="74.8" transform="rotate(-90 198.6 74.8)">U$1</text>
<text x="254" y="74.8" transform="rotate(-90 254 74.8)">LCD4X20</text>
<text x="244.9" y="83.9">GND</text>
<text x="267.5" y="78.1" transform="rotate(-90 267.5 78.1)">+5V</text>
<text x="188.2" y="86.2">C8</text>
<text x="259.8" y="85.1">220</text>
<text x="136.4" y="90.3" transform="rotate(-90 136.4 90.3)">+5V</text>
<text x="142.5" y="90.3" transform="rotate(-90 142.5 90.3)">+5V</text>
<text x="165.7" y="93" transform="rotate(-90 165.7 93)">R4</text>
<text x="258.8" y="91.5">R5</text>
<text x="133.1" y="101.6" transform="rotate(-90 133.1 101.6)">4.7k</text>
<text x="135.8" y="101.6" transform="rotate(-90 135.8 101.6)">R7</text>
<text x="151.1" y="101.6" transform="rotate(-90 151.1 101.6)">R8</text>
<text x="148.3" y="103.7" transform="rotate(-90 148.3 103.7)">4.7k</text>
<text x="168.7" y="105.2">GND</text>
<text x="185.2" y="102.5" transform="rotate(-90 185.2 102.5)">+5V</text>
<text x="193.1" y="102.2">GND</text>
<text x="185.5" y="116.5" transform="rotate(-90 185.5 116.5)">R3</text>
<text x="191" y="119" transform="rotate(-90 191 119)">4.7k</text>
<text x="156" y="120.3">SW1</text>
<text x="181.6" y="122.9" transform="rotate(-90 181.6 122.9)">R1</text>
<text x="187.9" y="125.1" transform="rotate(-90 187.9 125.1)">4.7k</text>
<text x="194" y="125.1" transform="rotate(-90 194 125.1)">4.7k</text>
<text x="194.6" y="122.6" transform="rotate(-90 194.6 122.6)">R2</text>
<text x="296.7" y="130.7" transform="rotate(-90 296.7 130.7)">SV1</text>
<text x="104.7" y="135.7">+12V</text>
<text x="36.7" y="143.9">+24V</text>
<text x="305.2" y="141.7">MOUNT-HOLE3.6</text>
<text x="305.2" y="138">H1</text>
<text x="317.4" y="141.7">MOUNT-HOLE3.6</text>
<text x="317.4" y="138">H2</text>
<text x="332.7" y="141.7">MOUNT-HOLE3.6</text>
<text x="332.7" y="138">H3</text>
<text x="347.9" y="141.7">MOUNT-HOLE3.6</text>
<text x="347.9" y="138">H4</text>
<text x="106" y="144.1">C2</text>
<text x="45" y="150.2">C1</text>
<text x="281.5" y="151">GND</text>
<text x="286.6" y="159.4" transform="rotate(-90 286.6 159.4)">+5V</text>
<text x="40.7" y="163.1">GND</text>
<text x="95.6" y="163.1">GND</text>
<text x="122.1" y="165.2">+12V</text>
<text x="372.9" y="163.1">+5V</text>
<text x="129.8" y="168.3">+5V</text>
<text x="255.6" y="172.3" transform="rotate(-90 255.6 172.3)">L2</text>
<text x="261.7" y="169.2" transform="rotate(-90 261.7 169.2)">L1</text>
<text x="132.2" y="184.4">GND</text>
<text x="240.9" y="185" transform="rotate(-90 240.9 185)">GND</text>
<text x="265.5" y="180.2" transform="rotate(-90 265.5 180.2)">C7</text>
<text x="281.5" y="184.4" transform="rotate(-90 281.5 184.4)">GND</text>
<text x="58.5" y="186.6">GND</text>
<text x="178.5" y="186.9" transform="rotate(-90 178.5 186.9)">R6</text>
<text x="184.9" y="189" transform="rotate(-90 184.9 189)">220</text>
<text x="256.9" y="186.4" transform="rotate(-90 256.9 186.4)">C6</text>
<text x="293.7" y="187.5" transform="rotate(-90 293.7 187.5)">+5V</text>
<text x="325.4" y="186.7">C3</text>
<text x="355.8" y="186.7">C4</text>
<text x="386.3" y="186.7">C5</text>
<text x="56" y="196.6" transform="rotate(-90 56 196.6)">+24V</text>
<text x="65.1" y="196.6" transform="rotate(-90 65.1 196.6)">+5V</text>
<text x="294.3" y="196" transform="rotate(-90 294.3 196)">R9</text>
<text x="190.6" y="200.7" transform="rotate(-90 190.6 200.7)">SP1</text>
<text x="198.6" y="201.8">GNDGND</text>
<text x="256.5" y="201.8">GNDGND</text>
<text x="287" y="201.8">GND</text>
<text x="290.1" y="201.8">GND</text>
<text x="300.7" y="198.2" transform="rotate(-90 300.7 198.2)">4.7k</text>
<text x="372.9" y="202.7">GND</text>
<text x="179.2" y="204" transform="rotate(-90 179.2 204)">AL60P</text>
<text x="56.6" y="212.8" transform="rotate(-90 56.6 212.8)">1727036</text>
<text x="177.8" y="214.9">GND</text>
<text x="196.7" y="218.9" transform="rotate(-90 196.7 218.9)">1727036</text>
<text x="254.6" y="218.9" transform="rotate(-90 254.6 218.9)">1727036</text>
<text x="285.1" y="218.9" transform="rotate(-90 285.1 218.9)">1727036</text>
</g>
<g font-size="2.6" fill="#808080">
<text x="203.2" y="72" transform="rotate(-90 203.2 72)">VSS</text>
<text x="206.2" y="72" transform="rotate(-90 206.2 72)">VDD</text>
<text x="209.3" y="72" transform="rotate(-90 209.3 72)">VO</text>
<text x="212.3" y="72" transform="rotate(-90 212.3 72)">RS</text>
<text x="215.3" y="72" transform="rotate(-90 215.3 72)">R/W</text>
<text x="218.4" y="72" transform="rotate(-90 218.4 72)">E</text>
<text x="221.4" y="72" transform="rotate(-90 221.4 72)">DB0</text>
<text x="224.5" y="72" transform="rotate(-90 224.5 72)">DB1</text>
<text x="227.5" y="72" transform="rotate(-90 227.5 72)">DB2</text>
<text x="230.6" y="72" transform="rotate(-90 230.6 72)">DB3</text>
<text x="233.6" y="72" transform="rotate(-90 233.6 72)">DB4</text>
<text x="236.7" y="72" transform="rotate(-90 236.7 72)">DB5</text>
<text x="239.7" y="72" transform="rotate(-90 239.7 72)">DB6</text>
<text x="242.8" y="72" transform="rotate(-90 242.8 72)">DB7</text>
<text x="245.8" y="72" transform="rotate(-90 245.8 72)">A</text>
<text x="248.9" y="72" transform="rotate(-90 248.9 72)">K</text>
<text x="148.5" y="110.9">1</text>
<text x="148.5" y="114">2</text>
<text x="163.1" y="114">3</text>
<text x="163.1" y="110.9">4</text>
<text x="147.1" y="133.6">A0</text>
<text x="147.1" y="136.6">A1</text>
<text x="162.6" y="133.6">D0</text>
<text x="162.6" y="136.6">D1</text>
<text x="281" y="133.9" transform="rotate(-90 281 133.9)">1</text>
<text x="284.1" y="133.9" transform="rotate(-90 284.1 133.9)">2</text>
<text x="287.1" y="133.9" transform="rotate(-90 287.1 133.9)">3</text>
<text x="290.2" y="133.9" transform="rotate(-90 290.2 133.9)">4</text>
<text x="45.6" y="138.3">1</text>
<text x="52.7" y="139.7">VIN</text>
<text x="76.5" y="139.7">VOUT</text>
<text x="89.2" y="138.3">3</text>
<text x="147.1" y="139.7">A2</text>
<text x="147.1" y="142.7">A3</text>
<text x="161.6" y="142.7">*D3</text>
<text x="162.6" y="139.7">D2</text>
<text x="77.9" y="145.8">GND</text>
<text x="89.2" y="144.4">2</text>
<text x="147.1" y="145.8">A4</text>
<text x="147.1" y="148.8">A5</text>
<text x="161.6" y="148.8">*D5</text>
<text x="162.6" y="145.8">D4</text>
<text x="147.1" y="154.9">IOREF</text>
<text x="161.6" y="151.8">*D6</text>
<text x="162.6" y="154.9">D7</text>
<text x="147.1" y="161">VIN</text>
<text x="147.1" y="157.9">RESET</text>
<text x="162.6" y="161">D8</text>
<text x="147.1" y="164">5V</text>
<text x="147.1" y="167.1">3.3V</text>
<text x="160.1" y="167.1">*D10</text>
<text x="161.6" y="164">*D9</text>
<text x="147.1" y="170.1">AREF</text>
<text x="147.1" y="173.2">GND</text>
<text x="160.4" y="170.1">*D11</text>
<text x="161.2" y="173.2">D12</text>
<text x="147.1" y="176.2">GND</text>
<text x="147.1" y="179.3">GND</text>
<text x="160.6" y="179.3">SDA</text>
<text x="161.2" y="176.2">D13</text>
<text x="147.1" y="185.4">VCC</text>
<text x="160.9" y="182.3">SCL</text>
<text x="147.1" y="188.4">MISO</text>
<text x="147.1" y="191.5">MOSI</text>
<text x="147.1" y="194.5">SCK</text>
<text x="147.1" y="197.6">RESET</text>
<text x="180.5" y="196.2" transform="rotate(-90 180.5 196.2)">1</text>
<text x="147.1" y="200.6">GND</text>
<text x="59.9" y="208.9" transform="rotate(-90 59.9 208.9)">X3-1</text>
<text x="62.9" y="208.9" transform="rotate(-90 62.9 208.9)">X3-2</text>
<text x="66" y="208.9" transform="rotate(-90 66 208.9)">X3-3</text>
<text x="69" y="208.9" transform="rotate(-90 69 208.9)">X3-4</text>
<text x="180.5" y="204.6" transform="rotate(-90 180.5 204.6)">2</text>
<text x="200.1" y="218" transform="rotate(-90 200.1 218)">X1-1</text>
<text x="203.2" y="218" transform="rotate(-90 203.2 218)">X1-2</text>
<text x="206.2" y="218" transform="rotate(-90 206.2 218)">X1-3</text>
<text x="209.3" y="218" transform="rotate(-90 209.3 218)">X1-4</text>
<text x="258" y="218" transform="rotate(-90 258 218)">X4-1</text>
<text x="261" y="218" transform="rotate(-90 261 218)">X4-2</text>
<text x="264.1" y="218" transform="rotate(-90 264.1 218)">X4-3</text>
<text x="267.1" y="218" transform="rotate(-90 267.1 218)">X4-4</text>
<text x="288.5" y="218" transform="rotate(-90 288.5 218)">X2-1</text>
<text x="291.5" y="218" transform="rotate(-90 291.5 218)">X2-2</text>
<text x="294.6" y="218" transform="rotate(-90 294.6 218)">X2-3</text>
<text x="297.6" y="218" transform="rotate(-90 297.6 218)">X2-4</text>
</g>
<g font-size="2.1" fill="#c90d0c">
<text x="152.3" y="112.4" transform="rotate(-90 152.3 112.4)">1</text>
<text x="162.3" y="111.9" transform="rotate(-90 162.3 111.9)">ON</text>
<text x="152.3" y="115.1" transform="rotate(-90 152.3 115.1)">2</text>
</g>
<g font-size="2.1" fill="#808080">
<text x="197.7" y="130.4">LIMIT_HOME</text>
<text x="120" y="133.4">BPM</text>
<text x="122" y="136.5">I/E</text>
<text x="118.5" y="139.5">TIDAL</text>
<text x="257.9" y="143.3" transform="rotate(-90 257.9 143.3)">LIMIT_HOME</text>
<text x="120.2" y="145.6">SDA</text>
<text x="120.4" y="148.7">SCL</text>
<text x="263.9" y="146.4" transform="rotate(-90 263.9 146.4)">LIMIT_CLOSED</text>
<text x="288.3" y="144.6" transform="rotate(-90 288.3 144.6)">SDA</text>
<text x="291.4" y="144.4" transform="rotate(-90 291.4 144.4)">SCL</text>
<text x="197.7" y="160.8">SWITCH_1</text>
<text x="197.7" y="163.9">DIR</text>
<text x="197.7" y="166.9">PUL</text>
<text x="65.9" y="179.9" transform="rotate(-90 65.9 179.9)">SWITCH_1</text>
<text x="197.7" y="176.1">LIMIT_CLOSED</text>
<text x="328.7" y="182.2">BPM</text>
<text x="359.2" y="182.2">I/E</text>
<text x="389.6" y="182.2">TIDAL</text>
<text x="199.9" y="195.1" transform="rotate(-90 199.9 195.1)">PUL</text>
<text x="206" y="195.1" transform="rotate(-90 206 195.1)">DIR</text>
<text x="288.3" y="195.1" transform="rotate(-90 288.3 195.1)">SWITCH_1</text>
<text x="301.3" y="203.5">FAULT</text>
</g>
</svg>
